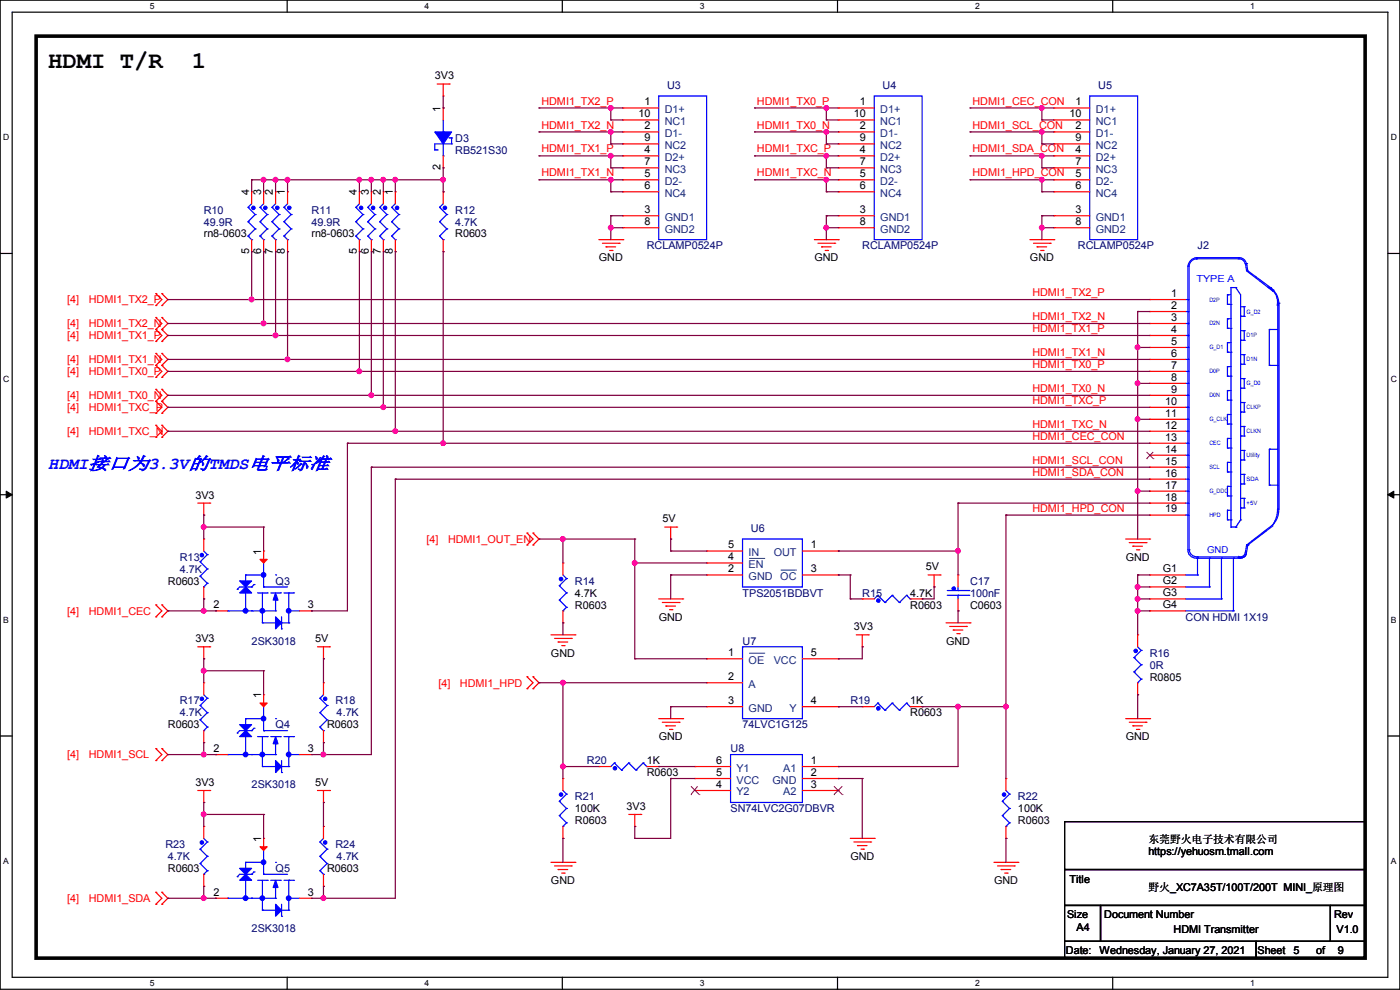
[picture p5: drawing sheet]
<svg xmlns="http://www.w3.org/2000/svg" width="297mm" height="210mm" viewBox="0 0 297 210" stroke-linecap="round" stroke-linejoin="round" font-family="sans-serif">
<path d="M0 0h297v209.8h-297zM2.6 2.6h291.8v204.7h-291.8z" fill="none" stroke="#000" stroke-width=".25"/>
<g fill="#fff">
<path d="M31.7 .3h1v2h-1z"/>
<path d="M31.7 207.6h1v1.9h-1z"/>
</g>
<path d="M60.9 0v2.6M60.9 207.3v2.5" fill="none" stroke="#000" stroke-width=".25"/>
<g fill="#fff">
<path d="M90.1 .3h1v2h-1z"/>
<path d="M90.1 207.6h1v1.9h-1z"/>
</g>
<path d="M119.3 0v2.6M119.3 207.3v2.5" fill="none" stroke="#000" stroke-width=".25"/>
<g fill="#fff">
<path d="M148.5 .3h.9v2h-.9z"/>
<path d="M148.5 207.6h.9v1.9h-.9z"/>
</g>
<path d="M177.7 0v2.6M177.7 207.3v2.5" fill="none" stroke="#000" stroke-width=".25"/>
<g fill="#fff">
<path d="M206.8 .3h1v2h-1z"/>
<path d="M206.8 207.6h1v1.9h-1z"/>
</g>
<path d="M236.1 0v2.6M236.1 207.3v2.5" fill="none" stroke="#000" stroke-width=".25"/>
<g fill="#fff">
<path d="M265.2 .3h1v2h-1z"/>
<path d="M265.2 207.6h1v1.9h-1z"/>
<path d="M.7 28.2h1.2v1.9h-1.2z"/>
<path d="M295.1 28.2h1.2v1.9h-1.2z"/>
<path d="M.7 79.3h1.2v2h-1.2z"/>
<path d="M295.1 79.3h1.2v2h-1.2z"/>
</g>
<path d="M0 53.8h2.6M294.4 53.8h2.6" fill="none" stroke="#000" stroke-width=".25"/>
<g fill="#fff">
<path d="M.7 130.5h1.2v2h-1.2z"/>
<path d="M295.1 130.5h1.1v2h-1.1z"/>
</g>
<path d="M0 104.9h2.6M294.4 104.9h2.6" fill="none" stroke="#000" stroke-width=".25"/>
<path d="M1.3 104.2l1.3 .7-1.3 .8zM294.4 104.9l1.3-.7v1.5z" fill="#000" stroke="#000" stroke-width=".21"/>
<g fill="#fff">
<path d="M.7 181.7h1.2v2h-1.2z"/>
<path d="M295.1 181.7h1.1v2h-1.1z"/>
</g>
<path d="M0 156.1h2.6M294.4 156.1h2.6M225.8 174.3h63.8v10.1h-63.8zM225.8 184.4h63.8v7.7h-63.8zM225.8 192.1h7.7v7.6h-7.7zM225.8 199.7h40.7v3.5h-40.7zM233.5 192.1h48.7v7.6h-48.7zM266.5 199.7h23.1v3.5h-23.1zM282.2 192.1h7.4v7.6h-7.4z" fill="none" stroke="#000" stroke-width=".25"/>
<path d="M7.7 7.7h281.9v195.5h-281.9z" fill="none" stroke="#000" stroke-width=".76"/>
<g fill="none" stroke="#f00" stroke-width=".25">
<path d="M92.8 17.8h2.5M94 17.8v2.6M95.3 17.8h.1M94 20.4h.1M94 22.9h.1M94 35.6h.1M94 22.9v2.5M94 33.1v2.5M132.1 22.9h.1M132.1 28h.1M132.1 33.1h.1M132.1 38.1h.1"/>
<path d="M132.1 35.6h.1M132.1 30.5h.1M132.1 25.4h.1M132.1 22.9h7.6M132.1 28h7.6M132.1 33.1h7.6M132.1 38.1h7.6M132.1 35.6h7.6M132.1 30.5h7.6M132.1 25.4h7.6M177.8 22.9h.1M177.8 28h.1"/>
<path d="M177.8 33.1h.1M177.8 38.1h.1M177.8 35.6h.1M177.8 30.5h.1M177.8 25.4h.1M177.8 22.9h7.7M177.8 28h7.7M177.8 33.1h7.7M177.8 38.1h7.7M177.8 35.6h7.7M177.8 30.5h7.7M177.8 25.4h7.7"/>
<path d="M223.6 22.9h.1M223.6 28h.1M223.6 33.1h.1M223.6 38.1h.1M223.6 35.6h.1M223.6 30.5h.1M223.6 25.4h.1M223.6 22.9h7.6M223.6 28h7.6M223.6 33.1h7.6M223.6 38.1h7.6M223.6 35.6h7.6"/>
<path d="M223.6 30.5h7.6M223.6 25.4h7.6M53.4 40.7h.1M53.4 53.4h.1M53.4 40.7v2.5M53.4 50.8v2.6M55.9 40.7h.1M55.9 53.4h.1M55.9 40.7v2.5M55.9 50.8v2.6M58.5 40.7h.1M58.5 53.4h.1"/>
<path d="M58.5 40.7v2.5M58.5 50.8v2.6M61 40.7h.1M61 53.4h.1M61 40.7v2.5M61 50.8v2.6M76.2 40.7h.1M76.2 53.4h.1M76.2 40.7v2.5M76.2 50.8v2.6M78.8 40.7h.1M78.8 53.4h.1"/>
<path d="M78.8 40.7v2.5M78.8 50.8v2.6M81.3 40.7h.1M81.3 53.4h.1M81.3 40.7v2.5M81.3 50.8v2.6M83.9 40.7h.1M83.9 53.4h.1M83.9 40.7v2.5M83.9 50.8v2.6M94 40.7h.1M94 53.4h.1"/>
<path d="M94 40.7v2.5M94 50.8v2.6M127 50.8h5.1M127.8 51.6h3.6M128.6 52.4h.1M128.6 52.4h2M129.3 53.1h.5M129.8 53.1h.1M131.4 51.6h.1M132.1 50.8h.1M132.1 45.8h.1M132.1 40.7h.1"/>
<path d="M132.1 48.3h.1M132.1 45.8h7.6M132.1 40.7h7.6M132.1 48.3h7.6M172.8 50.8h5M173.5 51.6h3.6M174.3 52.4h.1M174.3 52.4h2M175 53.1h.6M175.6 53.1h.1M177.1 51.6h.1M177.8 50.8h.1"/>
<path d="M177.8 45.8h.1M177.8 40.7h.1M177.8 48.3h.1M177.8 45.8h7.7M177.8 40.7h7.7M177.8 48.3h7.7M218.5 50.8h5.1M219.2 51.6h3.6M220 52.4h.1M220 52.4h2M220.8 53.1h.5M221.3 53.1h.1"/>
<path d="M222.8 51.6h.1M223.6 50.8h.1M223.6 45.8h.1M223.6 40.7h.1M223.6 48.3h.1M223.6 45.8h7.6M223.6 40.7h7.6M223.6 48.3h7.6M33.1 64.8h.1M33.1 62.3h.1M33.1 69.9h.1M33.1 67.4h.1"/>
<path d="M33.1 72.4h.1M33.1 77.5h.1M33.1 75h.1M33.1 62.3l1.2 1.2-1.2 1.3M33.1 67.4l1.2 1.2-1.2 1.3M33.1 69.9l1.2 1.3-1.2 1.2M33.1 75l1.2 1.2-1.2 1.3M33.1 77.5l1.2 1.3-1.2 1.3M34.3 62.3h.1M34.3 64.8h.1M34.3 67.4h.1M34.3 69.9h.1"/>
<path d="M34.3 72.4h.1M34.3 75h.1M34.3 77.5h.1M34.3 62.3l1.3 1.2-1.3 1.3M34.3 67.4l1.3 1.2-1.3 1.3M34.3 69.9l1.3 1.3-1.3 1.2M34.3 75l1.3 1.2-1.3 1.3M34.3 77.5l1.3 1.3-1.3 1.3M243.9 63.5h.1M243.9 66.1h.1M243.9 68.6h.1M243.9 71.2h.1"/>
<path d="M243.9 73.7h.1M243.9 76.2h.1M243.9 78.8h.1M243.9 63.5h7.6M243.9 66.1h7.6M243.9 68.6h7.6M243.9 71.2h7.6M243.9 73.7h7.6M243.9 76.2h7.6M243.9 78.8h7.6M33.1 80.1h.1M33.1 85.1h.1"/>
<path d="M33.1 82.6h.1M33.1 87.7h.1M33.1 92.8h.1M33.1 90.2h.1M33.1 82.6l1.2 1.3-1.2 1.2M33.1 85.1l1.2 1.3-1.2 1.3M33.1 90.2l1.2 1.3-1.2 1.3M34.3 80.1h.1M34.3 82.6h.1M34.3 85.1h.1M34.3 87.7h.1M34.3 90.2h.1"/>
<path d="M34.3 92.8h.1M34.3 82.6l1.3 1.3-1.3 1.2M34.3 85.1l1.3 1.3-1.3 1.3M34.3 90.2l1.3 1.3-1.3 1.3M243.9 81.3h.1M243.9 83.9h.1M243.9 86.4h.1M243.9 88.9h.1M243.9 91.5h.1M243.9 94h.1M243.9 96.6h.1M243.9 99.1h.1"/>
<path d="M243.9 81.3h7.6M243.9 83.9h7.6M243.9 86.4h7.6M243.9 88.9h7.6M243.9 91.5h7.6M243.9 94h7.6M243.9 96.6h7.6M243.9 99.1h7.6M42 106.7h2.5M43.2 109.3h.1M43.2 114.3h.1M43.2 106.7v2.6"/>
<path d="M43.2 114.3v2.6M44.5 106.7h.1M55.9 116.9h.1M55.9 116.9v2.5M111.8 115.6h.1M111.8 113.1h.1M111.8 113.1l1.3 1.2-1.3 1.3M113.1 113.1h.1M113.1 115.6h.1M113.1 113.1l1.2 1.2-1.2 1.3M119.4 119.4h.1M119.4 119.4v2.6"/>
<path d="M141 111.8h2.6M142.3 114.3h.1M142.3 111.8v2.5M143.6 111.8h.1M149.9 116.9h.1M149.9 119.4h.1M149.9 116.9h7.6M149.9 119.4h7.6M170.2 116.9h7.6M177.8 116.9h.1M238.8 114.3h5.1M239.6 115.1h3.5"/>
<path d="M240.3 115.9h.1M240.3 115.9h2.1M241.1 116.6h.5M241.6 116.6h.1M243.1 115.1h.1M243.9 114.3h.1M243.9 101.6h.1M243.9 104.2h.1M243.9 106.7h.1M243.9 109.3h.1M243.9 106.7h7.6M243.9 101.6h7.6"/>
<path d="M243.9 104.2h7.6M243.9 109.3h7.6M33.1 130.9h.1M33.1 128.3h.1M33.1 128.3l1.2 1.3-1.2 1.3M34.3 128.3h.1M34.3 130.9h.1M34.3 128.3l1.3 1.3-1.3 1.3M42 137.2h2.5M43.2 139.7h.1M43.2 127h.1M43.2 124.5v2.5"/>
<path d="M43.2 137.2v2.5M44.5 137.2h.1M45.8 129.6h.1M45.8 129.6h2.5M63.5 129.6h2.6M66.1 129.6h.1M67.4 137.2h2.5M68.6 139.7h.1M68.6 137.2v2.5M69.9 137.2h.1M116.9 134.7h5.1M117.6 135.4h3.6"/>
<path d="M118.4 136.2h.1M118.4 136.2h2M119.2 136.9h.5M119.4 132.1h.1M119.4 129.6v2.5M119.7 136.9h.1M121.2 135.4h.1M122 134.7h.1M139.7 127h5.1M140.5 127.8h3.6M141.3 128.6h.1M141.3 128.6h2"/>
<path d="M142 129.3h.5M142.5 129.3h.1M144.1 127.8h.1M144.8 127h.1M149.9 122h.1M149.9 139.7h.1M149.9 122h7.6M149.9 139.7h7.6M170.2 122h7.6M170.2 139.7h7.6M177.8 122h.1M177.8 139.7h.1"/>
<path d="M181.7 134.7h2.5M182.9 137.2h.1M182.9 127h.1M182.9 134.7v2.5M182.9 127h2.6M184.2 134.7h.1M193.1 127h2.5M195.6 127h.1M196.9 122h2.5M198.2 124.5h.1M198.2 122v2.5M199.4 122h.1"/>
<path d="M200.7 132.1h5.1M201.5 132.9h3.5M202.2 133.6h.1M202.2 133.6h2.1M203 134.4h.5M203.2 122h.1M203.2 129.6h.1M203.2 122v2.5M203.2 127v2.6M203.5 134.4h.1M205 132.9h.1M205.8 132.1h.1"/>
<path d="M241.3 134.7h.1M241.3 134.7v2.5M243.9 122h.1M243.9 124.5h.1M243.9 127h.1M243.9 129.6h.1M243.9 122h7.6M243.9 127h7.6M243.9 129.6h7.6M243.9 124.5h7.6M33.1 158.8h.1M33.1 158.8l1.2 1.3-1.2 1.2"/>
<path d="M34.3 158.8h.1M34.3 158.8l1.3 1.3-1.3 1.2M43.2 144.8h.1M43.2 157.5h.1M43.2 144.8v2.6M43.2 155v2.5M55.9 147.4h.1M55.9 147.4v2.5M68.6 144.8h.1M68.6 157.5h.1M68.6 144.8v2.6M68.6 155v2.5"/>
<path d="M111.8 146.1h.1M111.8 143.6h.1M111.8 143.6l1.3 1.2-1.3 1.3M113.1 143.6h.1M113.1 146.1h.1M113.1 143.6l1.2 1.2-1.2 1.3M139.7 152.4h5.1M140.5 153.2h3.6M141.3 154h.1M141.3 154h2M142 154.7h.5M142.5 154.7h.1"/>
<path d="M144.1 153.2h.1M144.8 152.4h.1M149.9 144.8h.1M149.9 149.9h.1M149.9 149.9h7.6M149.9 144.8h7.6M170.2 149.9h7.6M177.8 149.9h.1M182.9 149.9h.1M182.9 149.9h2.6M193.1 149.9h2.5M195.6 149.9h.1"/>
<path d="M238.8 152.4h5.1M239.6 153.2h3.5M240.3 154h.1M240.3 154h2.1M241.1 154.7h.5M241.3 147.4h.1M241.3 144.8v2.6M241.6 154.7h.1M243.1 153.2h.1M243.9 152.4h.1M33.1 161.3h.1M34.3 161.3h.1"/>
<path d="M42 167.7h2.5M43.2 170.2h.1M43.2 175.3h.1M43.2 167.7v2.5M43.2 175.3v2.5M44.5 167.7h.1M45.8 160.1h.1M45.8 160.1h2.5M55.9 177.8h.1M55.9 177.8v2.6M63.5 160.1h2.6M66.1 160.1h.1"/>
<path d="M67.4 167.7h2.5M68.6 170.2h.1M68.6 175.3h.1M68.6 167.7v2.5M68.6 175.3v2.5M69.9 167.7h.1M119.4 165.1h.1M119.4 177.8h.1M119.4 165.1v2.6M119.4 175.3v2.5M127 162.6h.1M127 162.6h2.6"/>
<path d="M133.4 172.8h2.5M134.7 175.3h.1M134.7 172.8v2.5M135.9 172.8h.1M137.2 162.6h2.5M139.7 162.6h.1M147.4 167.7h.1M147.4 165.1h.1M147.4 162.6h.1M147.4 167.7h7.6M147.4 162.6h7.6M147.4 165.1h7.6"/>
<path d="M170.2 167.7h7.6M170.2 162.6h7.6M170.2 165.1h7.6M177.8 162.6h.1M177.8 165.1h.1M177.8 167.7h.1M180.4 177.8h5.1M181.1 178.6h3.6M181.9 179.4h.1M181.9 179.4h2M184.7 178.6h.1M185.5 177.8h.1"/>
<path d="M213.4 165.1h.1M213.4 177.8h.1M213.4 165.1v2.6M213.4 175.3v2.5M33.1 191.8h.1M33.1 189.3h.1M33.1 189.3l1.2 1.2-1.2 1.3M34.3 189.3h.1M34.3 191.8h.1M34.3 189.3l1.3 1.2-1.3 1.3M43.2 188h.1M43.2 185.5v2.5"/>
<path d="M45.8 190.5h.1M45.8 190.5h2.5M63.5 190.5h2.6M66.1 190.5h.1M68.6 188h.1M68.6 185.5v2.5M116.9 182.9h5.1M117.6 183.7h3.6M118.4 184.4h.1M118.4 184.4h2M119.2 185.2h.5M119.7 185.2h.1"/>
<path d="M121.2 183.7h.1M122 182.9h.1M182.7 180.1h.5M183.2 180.1h.1M210.9 182.9h5M211.6 183.7h3.6M212.4 184.4h.1M212.4 184.4h2M213.1 185.2h.6M213.7 185.2h.1M215.2 183.7h.1M215.9 182.9h.1"/>
</g>
<g fill="none" stroke="#00f" stroke-width=".25">
<path d="M92.2 31.8h.1M92.2 31.8h.6M92.8 31.8h.1M94 28h.1M94 33.1h.1M94 25.4v2.6M94 30.5v2.6M95.3 29.3h.1M95.3 29.3h.5M95.8 30.5h.1M95.8 29.3h.1M95.8 30.5h-3.6v1.3"/>
<path d="M95.8 29.3v1.2M139.7 20.4h10.2v30.4h-10.2zM185.5 20.4h10.1v30.4h-10.1zM231.2 20.4h10.1v30.4h-10.1zM52.6 47h.1M52.6 50.1h.1M52.6 44h.1M52.6 47l1.5 1.6M52.6 50.1l.8 .7M52.6 44l1.5 1.5M53.4 50.8h.1M53.4 43.2l-.8 .8"/>
<path d="M54.1 48.6h.1M54.1 45.5h.1M54.1 45.5l-1.5 1.5M54.1 48.6l-1.5 1.5M55.2 47h.1M55.2 50.1h.1M55.2 44h.1M55.2 47l1.5 1.6M55.2 50.1l.7 .7M55.2 44l1.5 1.5M55.9 50.8h.1M55.9 43.2l-.7 .8"/>
<path d="M56.7 48.6h.1M56.7 45.5h.1M56.7 45.5l-1.5 1.5M56.7 48.6l-1.5 1.5M57.7 47h.1M57.7 50.1h.1M57.7 44h.1M57.7 47l1.5 1.6M57.7 50.1l.8 .7M57.7 44l1.5 1.5M58.5 50.8h.1M58.5 43.2l-.8 .8"/>
<path d="M59.2 48.6h.1M59.2 45.5h.1M59.2 45.5l-1.5 1.5M59.2 48.6l-1.5 1.5M60.2 47h.1M60.2 44h.1M60.2 50.1h.1M60.2 47l1.6 1.6M60.2 44l1.6 1.5M60.2 50.1l.8 .7M61 50.8h.1M61 43.2l-.8 .8"/>
<path d="M61.8 48.6h.1M61.8 45.5h.1M61.8 45.5l-1.6 1.5M61.8 48.6l-1.6 1.5M75.5 47h.1M75.5 50.1h.1M75.5 44h.1M75.5 47l1.5 1.6M75.5 50.1l.7 .7M75.5 44l1.5 1.5M76.2 50.8h.1M76.2 43.2l-.7 .8"/>
<path d="M77 48.6h.1M77 45.5h.1M77 45.5l-1.5 1.5M77 48.6l-1.5 1.5M78 47h.1M78 50.1h.1M78 44h.1M78 47l1.5 1.6M78 50.1l.8 .7M78 44l1.5 1.5M78.8 50.8h.1M78.8 43.2l-.8 .8"/>
<path d="M79.5 48.6h.1M79.5 45.5h.1M79.5 45.5l-1.5 1.5M79.5 48.6l-1.5 1.5M80.6 47h.1M80.6 50.1h.1M80.6 44h.1M80.6 47l1.5 1.6M80.6 50.1l.7 .7M80.6 44l1.5 1.5M81.3 50.8h.1M81.3 43.2l-.7 .8"/>
<path d="M82.1 48.6h.1M82.1 45.5h.1M82.1 45.5l-1.5 1.5M82.1 48.6l-1.5 1.5M83.1 47h.1M83.1 44h.1M83.1 50.1h.1M83.1 47l1.5 1.6M83.1 44l1.5 1.5M83.1 50.1l.8 .7M83.9 50.8h.1M83.9 43.2l-.8 .8"/>
<path d="M84.6 48.6h.1M84.6 45.5h.1M84.6 45.5l-1.5 1.5M84.6 48.6l-1.5 1.5M93.3 44h.1M93.3 47h.1M93.3 50.1h.1M93.3 44l1.5 1.5M93.3 47l1.5 1.6M93.3 50.1l.7 .7M94 50.8h.1M94 43.2l-.7 .8"/>
<path d="M94.8 45.5h.1M94.8 48.6h.1M94.8 45.5l-1.5 1.5M94.8 48.6l-1.5 1.5M252 56.4h.1M252 56.4v60.2a1.63 1.63 0 0 0 1.8 1.8M252.3 56.4v60.2M253.8 54.9h.1M253.8 54.7h.1M253.8 54.9h9.1M253.8 54.7h9.1M253.8 54.7a2.01 2.01 0 0 0-1.8 1.7"/>
<path d="M254 54.9a1.63 1.63 0 0 0-1.7 1.5M262.7 54.7h.2a1.51 1.51 0 0 1 1.5 1.2M262.7 54.9h.2a1.25 1.25 0 0 1 1.2 1M264.2 55.9h.1M264.2 55.9l.3 1.5 5.5 4.4M264.5 55.9h.1M264.5 55.9l.2 1.5 4.8 3.6M251.5 63.5h.5M251.5 76.2h.5M251.5 78.8h.5M251.5 68.6h.5M251.5 66.1h.5"/>
<path d="M251.5 73.7h.5M251.5 71.2h.5M252 63.5h.1M252 76.2h.1M252 78.8h.1M252 68.6h.1M252 66.1h.1M252 73.7h.1M252 71.2h.1M260.4 79.8h.1M260.4 69.6h.1M260.4 74.7h.1"/>
<path d="M260.4 64.6h.1M260.4 77.8h.1M260.4 62.5h.1M260.4 72.7h.1M260.4 67.6h.1M260.4 62.5v2.1M260.4 67.6v2M260.4 72.7v2M260.4 77.8v2M260.4 79.8h.8M260.4 74.7h.8M260.4 77.8h.8"/>
<path d="M260.4 62.5h.8M260.4 64.6h.8M260.4 72.7h.8M260.4 69.6h.8M260.4 67.6h.8M261.2 79.8h.1M261.2 74.7h.1M261.2 64.6h.1M261.2 69.6h.1M261.2 61h.1M261.2 61v50.8M261.2 61h1"/>
<path d="M262.2 61h.1M262.2 61l1 1.5v47.8M263.2 77.3h.1M263.2 67.1h.1M263.2 72.2h.1M263.2 75.2h.7M263.2 77.3h.7M263.2 65.1h.7M263.2 67.1h.7M263.2 70.1h.7M263.2 72.2h.7M263.9 77.3h.1"/>
<path d="M263.9 72.2h.1M263.9 67.1h.1M263.9 75.2h.1M263.9 65.1h.1M263.9 70.1h.1M263.9 65.1v2M263.9 70.1v2.1M263.9 75.2v2.1M269 60.8a3.8 3.8 0 0 1 2.2 4M269 61a3.3 3.3 0 0 1 1.9 3.8M269.3 77.5h.1M269.3 69.9h.1"/>
<path d="M269.3 69.9v7.6M269.3 77.5h1.8M269.3 69.9h1.8M269.5 61h.1M269.5 61l.5 .5M270 61.8h.1M270 61.5h.1M271.1 77.5h.1M271.1 64.3v43.7M271.3 64.3h.1M271.3 64.3v43.7M251.5 96.6h.5"/>
<path d="M251.5 94h.5M251.5 83.9h.5M251.5 88.9h.5M251.5 86.4h.5M251.5 81.3h.5M251.5 91.5h.5M251.5 99.1h.5M252 96.6h.1M252 94h.1M252 83.9h.1M252 88.9h.1M252 86.4h.1"/>
<path d="M252 81.3h.1M252 91.5h.1M252 99.1h.1M260.4 90h.1M260.4 95h.1M260.4 84.9h.1M260.4 93h.1M260.4 87.9h.1M260.4 98.1h.1M260.4 82.8h.1M260.4 82.8v2.1M260.4 87.9v2.1"/>
<path d="M260.4 93v2M260.4 98.1v2M260.4 93h.8M260.4 90h.8M260.4 87.9h.8M260.4 98.1h.8M260.4 95h.8M260.4 82.8h.8M260.4 84.9h.8M261.2 90h.1M261.2 95h.1M261.2 84.9h.1"/>
<path d="M263.2 97.6h.1M263.2 87.4h.1M263.2 92.5h.1M263.2 82.3h.1M263.2 95.5h.7M263.2 97.6h.7M263.2 90.5h.7M263.2 87.4h.7M263.2 92.5h.7M263.2 85.4h.7M263.2 80.3h.7M263.2 82.3h.7"/>
<path d="M263.9 92.5h.1M263.9 97.6h.1M263.9 87.4h.1M263.9 82.3h.1M263.9 95.5h.1M263.9 90.5h.1M263.9 85.4h.1M263.9 80.3h.1M263.9 80.3v2M263.9 85.4v2M263.9 90.5v2M263.9 95.5v2.1"/>
<path d="M269.3 95.3h.1M269.3 95.3v7.6M269.3 95.3h1.8M42.5 119.2h.1M42.5 119.2l1.5 1.5M43.2 116.9l.8 .7M44 117.6h.1M44 117.6l-1.5 1.6M55.9 119.4v5.1M157.5 114.3h12.7v10.2h-12.7zM251.5 101.6h.5M251.5 104.2h.5"/>
<path d="M251.5 106.7h.5M251.5 109.3h.5M252 101.6h.1M252 104.2h.1M252 106.7h.1M252 109.3h.1M252.3 116.6h.1M252.3 116.6a1.62 1.62 0 0 0 1.7 1.5M253.8 118.4h.1M253.8 118.4h9.4M254 118.2h.1M254 118.4h.1"/>
<path d="M254 118.2h8.9M254 118.4v3.6M256.6 118.4h.1M256.6 118.4v6.1M259.1 118.4h.1M259.1 118.4v8.6M260.4 105.2h.1M260.4 100.1h.1M260.4 103.2h.1M260.4 108.2h.1M260.4 110.3h.1M260.4 103.2v2"/>
<path d="M260.4 108.2v2.1M260.4 105.2h.8M260.4 103.2h.8M260.4 100.1h.8M260.4 110.3h.8M260.4 108.2h.8M261.2 105.2h.1M261.2 100.1h.1M261.2 110.3h.1M261.2 111.8h.1M261.2 111.8h1M261.7 118.4h.1"/>
<path d="M261.7 118.4v11.2M262.2 111.8h.1M263.2 102.7h.1M263.2 107.7h.1M263.2 110.3h.1M263.2 102.7h.7M263.2 100.6h.7M263.2 107.7h.7M263.2 105.7h.7M263.2 110.3l-1 1.5M263.9 102.7h.1M263.9 100.6h.1"/>
<path d="M263.9 107.7h.1M263.9 105.7h.1M263.9 100.6v2.1M263.9 105.7v2M264.2 117.1a.99 .99 0 0 1-1.5 .9M264.4 117.1a1.23 1.23 0 0 1-1.7 1.2M264.5 115.6h.1M264.5 115.6l-.3 1.5M264.7 115.6h.1M264.7 115.6l-.2 1.5M269.3 102.9h.1M269.3 102.9h1.8"/>
<path d="M270 111.5l-5.3 4.1M271 108a5.7 5.7 0 0 1-1 3.3l-5.5 4.3M271.1 102.9h.1M271.1 108h.1M271.3 108a4.5 4.5 0 0 1-1.4 3.4M42.5 122.2h.1M42.5 122.2l1.5 1.5M43.2 124.5h.1M44 120.7h.1M44 123.7h.1M44 120.7l-1.5 1.5M44 123.7l-.8 .8"/>
<path d="M48.3 129.6h.1M48.3 129.6h10.2M50.3 125h.1M52.1 129.6h.1M52.1 122h.1M52.1 122v7.6M52.1 122h3.8M53.4 129.6h.1M53.4 124.5h.1M53.4 124.5h-2.6l-.5 .5M53.9 124h.1M53.9 124l-.5 .5"/>
<path d="M54.7 125.8h2M55.7 132.1h.1M55.7 125.8v6.3M55.7 132.1h2.8M55.9 124.5h.1M55.9 122h.1M55.9 124.5h5.1M56.7 125.8h.1M57.4 125.8h2.1M58.5 122h.1M58.5 132.1h.1M58.5 129.6h.1"/>
<path d="M58.5 127v2.6M59.5 125.8h.1M59.7 133.4h.1M59.7 130.9v2.5M59.7 132.1h1.6M60.2 125.8h2.1M61.3 132.1h.1M61.3 125.8h.1M61.3 129.6h.1M61.3 125.8v6.3M61.3 129.6h2.2M62.3 125.8h.1"/>
<path d="M118.7 124.2h.1M118.7 127.3h.1M118.7 124.2l1.5 1.6M118.7 127.3l1.5 1.5M119.4 129.6h.1M119.4 122l.8 .7M120.2 122.7h.1M120.2 125.8h.1M120.2 128.8h.1M120.2 122.7l-1.5 1.5M120.2 125.8l-1.5 1.5M120.2 128.8l-.8 .8"/>
<path d="M157.5 137.2h12.7v15.2h-12.7zM186.2 126.3h.1M186.2 126.3l-.7 .7M186.2 126.3l1.5 1.5M187.7 127.8h.1M189.3 126.3h.1M189.3 126.3l-1.6 1.5M189.3 126.3l1.5 1.5M190.8 127.8h.1M192.3 126.3h.1M192.3 126.3l-1.5 1.5M192.3 126.3l.8 .7"/>
<path d="M193.1 127h.1M201 126.3h4.5M201 125.3h4.5M203.2 126.3h.1M203.2 125.3h.1M203.2 124.5v.8M203.2 126.3v.7M205.5 126.3h.1M205.5 125.3h.1M240.6 139.5h.1M240.6 139.5l1.5 1.5M241.3 137.2l.8 .8"/>
<path d="M242.1 138h.1M242.1 138l-1.5 1.5M251.5 124.5h5.1M251.5 129.6h10.2M251.5 122h2.5M251.5 127h7.6M254 122h.1M256.6 124.5h.1M259.1 127h.1M261.7 129.6h.1M42.5 149.6h.1M42.5 152.7h.1"/>
<path d="M42.5 149.6l1.5 1.6M42.5 152.7l1.5 1.5M43.2 155h.1M43.2 147.4l.8 .7M44 148.1h.1M44 151.2h.1M44 154.2h.1M44 148.1l-1.5 1.5M44 151.2l-1.5 1.5M44 154.2l-.8 .8M50.3 155.5h.1M52.1 152.4h.1"/>
<path d="M52.1 152.4v7.7M52.1 152.4h3.8M53.4 155h.1M53.4 155h-2.6l-.5 .5M53.9 154.5h.1M53.9 154.5l-.5 .5M54.7 156.3h2M55.7 156.3v6.3M55.9 155h.1M55.9 152.4h.1M55.9 149.9v5.1M55.9 155h5.1"/>
<path d="M56.7 156.3h.1M57.4 156.3h2.1M58.5 152.4h.1M58.5 157.5v2.6M59.5 156.3h.1M60.2 156.3h2.1M61.3 156.3h.1M61.3 156.3v6.3M62.3 156.3h.1M67.9 148.1h.1M67.9 151.2h.1M67.9 154.2h.1"/>
<path d="M67.9 148.1l1.5 1.5M67.9 151.2l1.5 1.5M67.9 154.2l.7 .8M68.6 155h.1M68.6 147.4l-.7 .7M69.4 149.6h.1M69.4 152.7h.1M69.4 149.6l-1.5 1.6M69.4 152.7l-1.5 1.5M186.2 149.1h.1M186.2 149.1l-.7 .8M186.2 149.1l1.5 1.6"/>
<path d="M187.7 150.7h.1M189.3 149.1h.1M189.3 149.1l-1.6 1.6M189.3 149.1l1.5 1.6M190.8 150.7h.1M192.3 149.1h.1M192.3 149.1l-1.5 1.6M192.3 149.1l.8 .8M193.1 149.9h.1M240.6 142.5h.1M240.6 142.5l1.5 1.6M241.3 144.8h.1"/>
<path d="M242.1 141h.1M242.1 144.1h.1M242.1 141l-1.5 1.5M242.1 144.1l-.8 .7M43.2 177.8l.8 .8M44 178.6h.1M44 178.6l-1.5 1.5M48.3 160.1h.1M48.3 160.1h10.2M52.1 160.1h.1M53.4 160.1h.1M55.7 162.6h.1"/>
<path d="M55.7 162.6h2.8M58.5 162.6h.1M58.5 160.1h.1M59.7 163.9h.1M59.7 161.3v2.6M59.7 162.6h1.6M61.3 162.6h.1M61.3 160.1h.1M61.3 160.1h2.2M67.9 178.6h.1M67.9 178.6l1.5 1.5M68.6 177.8l-.7 .8"/>
<path d="M118.7 170h.1M118.7 173h.1M118.7 170l1.5 1.5M118.7 173l1.5 1.5M119.4 175.3h.1M119.4 167.7l.8 .7M120.2 168.4h.1M120.2 171.5h.1M120.2 174.5h.1M120.2 168.4l-1.5 1.6M120.2 171.5l-1.5 1.5M120.2 174.5l-.8 .8"/>
<path d="M130.3 161.8h.1M130.3 161.8l-.7 .8M130.3 161.8l1.6 1.6M131.9 163.4h.1M133.4 161.8h.1M133.4 161.8l-1.5 1.6M133.4 161.8l1.5 1.6M134.9 163.4h.1M136.4 161.8h.1M136.4 161.8l-1.5 1.6M136.4 161.8l.8 .8M137.2 162.6h.1"/>
<path d="M155 160.1h15.2v10.1h-15.2zM212.6 170h.1M212.6 173h.1M212.6 170l1.6 1.5M212.6 173l1.6 1.5M213.4 175.3h.1M213.4 167.7l.8 .7M214.2 168.4h.1M214.2 171.5h.1M214.2 174.5h.1M214.2 168.4l-1.6 1.6M214.2 171.5l-1.6 1.5"/>
<path d="M214.2 174.5l-.8 .8M42.5 180.1h.1M42.5 183.2h.1M42.5 180.1l1.5 1.6M42.5 183.2l1.5 1.5M43.2 185.5h.1M44 181.7h.1M44 184.7h.1M44 181.7l-1.5 1.5M44 184.7l-.8 .8M48.3 190.5h.1M48.3 190.5h10.2"/>
<path d="M50.3 186h.1M52.1 190.5h.1M52.1 182.9h.1M52.1 182.9v7.6M52.1 182.9h3.8M53.4 190.5h.1M53.4 185.5h.1M53.4 185.5h-2.6l-.5 .5M53.9 185h.1M53.9 185l-.5 .5M54.7 186.7h2M55.7 193.1h.1"/>
<path d="M55.7 186.7v6.4M55.7 193.1h2.8M55.9 185.5h.1M55.9 182.9h.1M55.9 180.4v5.1M55.9 185.5h5.1M56.7 186.7h.1M57.4 186.7h2.1M58.5 182.9h.1M58.5 193.1h.1M58.5 190.5h.1M58.5 188v2.5"/>
<path d="M59.5 186.7h.1M59.7 194.4h.1M59.7 191.8v2.6M59.7 193.1h1.6M60.2 186.7h2.1M61.3 193.1h.1M61.3 186.7h.1M61.3 190.5h.1M61.3 186.7v6.4M61.3 190.5h2.2M62.3 186.7h.1M67.9 181.7h.1"/>
<path d="M67.9 184.7h.1M67.9 181.7l1.5 1.5M67.9 184.7l.7 .8M68.6 185.5h.1M69.4 180.1h.1M69.4 183.2h.1M69.4 180.1l-1.5 1.6M69.4 183.2l-1.5 1.5"/>
</g>
<g fill="#00f" stroke="#00f" stroke-width=".25">
<path d="M58.5 130.9l1.2 1.2-1.2 1.3z"/>
<path d="M58.5 125.8l.5 1.5h-1z"/>
<path d="M52.1 124.5l1.3 1.3h-2.6z"/>
<path d="M50.8 123.2h2.6l-1.3 1.3z"/>
<path d="M58.5 161.3l1.2 1.3-1.2 1.3z"/>
<path d="M58.5 156.3l.5 1.5h-1z"/>
<path d="M52.1 155l1.3 1.3h-2.6z"/>
<path d="M50.8 153.7h2.6l-1.3 1.3z"/>
<path d="M58.5 191.8l1.2 1.3-1.2 1.3z"/>
<path d="M58.5 186.7l.5 1.6h-1z"/>
<path d="M52.1 185.5l1.3 1.2h-2.6z"/>
<path d="M50.8 184.2h2.6l-1.3 1.3z"/>
<path d="M92.2 28h3.6l-1.8 2.5z" fill-rule="evenodd"/>
<circle cx="42.8" cy="117.8" r=".36"/>
<circle cx="61.4" cy="44.1" r=".36"/>
<circle cx="58.8" cy="44.1" r=".36"/>
<circle cx="56.3" cy="44.1" r=".36"/>
<circle cx="53.7" cy="44.1" r=".36"/>
<circle cx="61.2" cy="129.6" r=".49"/>
<circle cx="55.6" cy="129.6" r=".49"/>
<circle cx="55.9" cy="121.9" r=".49"/>
<circle cx="52.1" cy="129.6" r=".49"/>
<circle cx="186.3" cy="150.3" r=".36"/>
<circle cx="94.4" cy="44.1" r=".36"/>
<circle cx="42.8" cy="178.7" r=".36"/>
<circle cx="186.3" cy="127.4" r=".36"/>
<circle cx="69" cy="178.7" r=".36"/>
<circle cx="130.4" cy="163" r=".36"/>
<circle cx="42.8" cy="148.2" r=".36"/>
<circle cx="202.3" cy="124.9" r=".36"/>
<circle cx="213" cy="168.6" r=".36"/>
<circle cx="119" cy="168.6" r=".36"/>
<circle cx="119" cy="122.8" r=".36"/>
<circle cx="69" cy="148.2" r=".36"/>
<circle cx="61.2" cy="160" r=".49"/>
<circle cx="55.6" cy="160" r=".49"/>
<circle cx="55.9" cy="152.4" r=".49"/>
<circle cx="52.1" cy="160" r=".49"/>
<circle cx="61.2" cy="190.5" r=".49"/>
<circle cx="55.6" cy="190.5" r=".49"/>
<circle cx="55.9" cy="182.9" r=".49"/>
<circle cx="52.1" cy="190.5" r=".49"/>
<circle cx="84.2" cy="44.1" r=".36"/>
<circle cx="81.7" cy="44.1" r=".36"/>
<circle cx="79.1" cy="44.1" r=".36"/>
<circle cx="76.6" cy="44.1" r=".36"/>
<circle cx="240.9" cy="138.1" r=".36"/>
</g>
<g fill="#f00" stroke="#f00" stroke-width=".25">
<path d="M55.2 118.7h1.5l-.8 .7z"/>
<path d="M55.2 149.1h1.5l-.8 .8z"/>
<path d="M55.2 179.6h1.5l-.8 .8z"/>
</g>
<path d="M158.9 118.5h3.2M162.1 118.5h.1M158.9 138.6h3.2M162.1 138.6h.1M165.6 120.9h3.2M168.8 120.9h.1" fill="none" stroke="#004080" stroke-width=".21"/>
<path d="M243.2 97.3h.1M243.2 95.9l1.5 1.4M244.7 97.3h.1M244.7 95.9l-1.5 1.4M146.6 168.5h.1M146.6 166.8l1.7 1.7M148 166.8l-1.4 1.7M148.3 168.5h.1M176.9 168.5h.1M176.9 166.8l1.8 1.7M178.7 168.5h.1M178.7 166.8l-1.8 1.7" fill="none" stroke="#804000" stroke-width=".21"/>
<g fill="none" stroke="#800040" stroke-width=".25">
<path d="M53.4 38.1h.1M53.4 38.1v2.6M53.4 38.1h40.6M55.9 38.1h.1M55.9 38.1v2.6M58.5 38.1h.1M58.5 38.1v2.6M61 38.1h.1M61 38.1v2.6M76.2 38.1h.1M76.2 38.1v2.6M78.8 38.1h.1"/>
<path d="M78.8 38.1v2.6M81.3 38.1h.1M81.3 38.1v2.6M83.9 38.1h.1M83.9 38.1v2.6M94 38.1h.1M94 35.6h.1M94 22.9h.1M94 20.4v2.5M94 35.6v5.1M114.3 22.9h.1M114.3 28h.1"/>
<path d="M114.3 33.1h.1M114.3 38.1h.1M114.3 38.1h17.8M114.3 22.9h17.8M114.3 28h17.8M114.3 33.1h17.8M129.6 25.4h.1M129.6 22.9h.1M129.6 30.5h.1M129.6 28h.1M129.6 35.6h.1M129.6 33.1h.1"/>
<path d="M129.6 38.1h.1M129.6 22.9v2.5M129.6 28v2.5M129.6 33.1v2.5M129.6 38.1v2.6M129.6 25.4h2.5M129.6 30.5h2.5M129.6 35.6h2.5M160.1 22.9h.1M160.1 28h.1M160.1 33.1h.1M160.1 38.1h.1"/>
<path d="M160.1 38.1h17.7M160.1 22.9h17.7M160.1 28h17.7M160.1 33.1h17.7M175.3 25.4h.1M175.3 22.9h.1M175.3 30.5h.1M175.3 28h.1M175.3 35.6h.1M175.3 33.1h.1M175.3 38.1h.1M175.3 25.4h2.5"/>
<path d="M175.3 30.5h2.5M175.3 35.6h2.5M175.3 22.9v2.5M175.3 28v2.5M175.3 33.1v2.5M175.3 38.1v2.6M205.8 22.9h.1M205.8 28h.1M205.8 33.1h.1M205.8 38.1h.1M205.8 38.1h17.8M205.8 22.9h17.8"/>
<path d="M205.8 28h17.8M205.8 33.1h17.8M221 25.4h.1M221 22.9h.1M221 30.5h.1M221 28h.1M221 35.6h.1M221 33.1h.1M221 38.1h.1M221 25.4h2.6M221 30.5h2.6M221 35.6h2.6"/>
<path d="M221 22.9v2.5M221 28v2.5M221 33.1v2.5M221 38.1v2.6M53.4 53.4h.1M53.4 53.4v10.1M55.9 53.4h.1M55.9 53.4v15.2M58.5 53.4h.1M58.5 53.4v17.8M61 53.4h.1M61 53.4v22.8"/>
<path d="M76.2 53.4h.1M76.2 53.4v25.4M78.8 53.4h.1M78.8 53.4v30.5M81.3 53.4h.1M81.3 53.4v33M83.9 53.4h.1M83.9 53.4v38.1M94 53.4h.1M94 40.7h.1M94 53.4v40.6M129.6 45.8h.1"/>
<path d="M129.6 48.3h.1M129.6 40.7h.1M129.6 45.8v5M129.6 45.8h2.5M129.6 48.3h2.5M129.6 40.7h2.5M175.3 45.8h.1M175.3 48.3h.1M175.3 40.7h.1M175.3 45.8h2.5M175.3 48.3h2.5M175.3 40.7h2.5"/>
<path d="M175.3 45.8v5M221 45.8h.1M221 48.3h.1M221 40.7h.1M221 45.8h2.6M221 48.3h2.6M221 40.7h2.6M221 45.8v5M35.6 63.5h.1M35.6 71.2h.1M35.6 78.8h.1M35.6 68.6h.1"/>
<path d="M35.6 76.2h.1M35.6 63.5h208.3M35.6 71.2h208.3M35.6 78.8h208.3M35.6 68.6h208.3M35.6 76.2h208.3M53.4 63.5h.1M55.9 68.6h.1M58.5 71.2h.1M61 76.2h.1M76.2 78.8h.1M241.3 66.1h.1"/>
<path d="M241.3 73.7h.1M241.3 66.1v48.2M241.3 66.1h2.6M241.3 73.7h2.6M35.6 86.4h.1M35.6 83.9h.1M35.6 91.5h.1M35.6 86.4h208.3M35.6 83.9h208.3M35.6 91.5h208.3M73.7 94h.1M73.7 94v35.6h-7.6"/>
<path d="M73.7 94h170.2M78.8 99.1h.1M78.8 83.9h.1M78.8 99.1h165.1M78.8 99.1v61h-12.7M81.3 86.4h.1M83.9 91.5h.1M94 94h.1M241.3 88.9h.1M241.3 81.3h.1M241.3 88.9h2.6M241.3 81.3h2.6"/>
<path d="M43.2 109.3h.1M43.2 111.8h.1M43.2 109.3v5M43.2 111.8h12.7M55.9 111.8h.1M55.9 111.8v5.1M83.9 101.6h.1M83.9 101.6h160M83.9 101.6v88.9h-17.8M114.3 114.3h.1M114.3 114.3h20.4M119.4 114.3h.1"/>
<path d="M119.4 114.3v5.1M134.7 119.4h.1M134.7 114.3h.1M134.7 114.3v25.4M134.7 119.4h15.2M142.3 114.3h.1M142.3 116.9h.1M142.3 114.3v2.6M142.3 116.9h7.6M177.8 116.9h.1M177.8 116.9h25.4M203.2 106.7h.1"/>
<path d="M203.2 116.9h.1M203.2 106.7h40.7M203.2 106.7v15.3M213.4 109.3h.1M213.4 109.3v55.8M213.4 109.3h30.5M241.3 104.2h.1M241.3 104.2h2.6M35.6 129.6h.1M35.6 129.6h10.2M43.2 139.7h.1M43.2 127h.1"/>
<path d="M43.2 127v2.6M43.2 139.7v5.1M45.8 129.6h.1M66.1 129.6h.1M68.6 139.7h.1M68.6 139.7v5.1M119.4 132.1h.1M119.4 132.1v2.6M134.7 139.7h.1M134.7 139.7h15.2M142.3 122h.1M142.3 122h7.6"/>
<path d="M142.3 122v5M177.8 139.7h.1M177.8 122h.1M177.8 122h2.6M180.4 127h.1M180.4 122h.1M180.4 127h2.5M180.4 122v5M182.9 137.2h.1M182.9 137.2v2.5h-5.1M195.6 127h.1M198.2 124.5h.1"/>
<path d="M198.2 124.5v2.5h-2.6M203.2 129.6h.1M203.2 129.6v2.5M241.3 127h.1M241.3 129.6h.1M241.3 124.5h.1M241.3 122h.1M241.3 127h2.6M241.3 129.6h2.6M241.3 124.5h2.6M241.3 122h2.6M241.3 122v12.7"/>
<path d="M43.2 142.3h.1M43.2 157.5h.1M43.2 157.5v2.6M43.2 142.3h12.7M55.9 142.3h.1M55.9 142.3v5.1M68.6 157.5h.1M68.6 157.5v2.6M114.3 144.8h.1M114.3 144.8h35.6M119.4 144.8h.1M119.4 144.8v20.3"/>
<path d="M142.3 149.9h.1M142.3 149.9h7.6M142.3 149.9v2.5M177.8 149.9h.1M177.8 149.9h5.1M195.6 149.9h.1M195.6 149.9h17.8M203.2 149.9h.1M203.2 149.9v12.7h-25.4M213.4 149.9h.1M241.3 147.4h.1M241.3 147.4v5"/>
<path d="M35.6 160.1h.1M35.6 160.1h10.2M43.2 172.8h.1M43.2 170.2h.1M43.2 170.2v5.1M43.2 172.8h12.7M45.8 160.1h.1M55.9 172.8h.1M55.9 172.8v5M68.6 160.1h.1M68.6 170.2h.1M68.6 170.2v5.1"/>
<path d="M119.4 162.6h.1M119.4 177.8h.1M119.4 162.6h7.6M119.4 177.8v5.1M134.7 177.8h.1M134.7 175.3h.1M134.7 175.3v2.5M139.7 162.6h.1M139.7 162.6h7.7M142.3 165.1h.1M142.3 165.1v12.7h-7.6M142.3 165.1h5.1"/>
<path d="M177.8 162.6h.1M177.8 165.1h.1M177.8 165.1h5.1M182.9 165.1h.1M182.9 165.1v12.7M213.4 177.8h.1M213.4 177.8v5.1M35.6 190.5h.1M35.6 190.5h10.2M43.2 188h.1M43.2 188v2.5M45.8 190.5h.1"/>
<path d="M68.6 190.5h.1M68.6 188h.1M68.6 188v2.5"/>
</g>
<g fill="#f0f" stroke="#f0f" stroke-width=".25">
<circle cx="241.3" cy="88.9" r=".49"/>
<circle cx="241.3" cy="127" r=".49"/>
<circle cx="241.3" cy="124.5" r=".49"/>
<circle cx="241.3" cy="81.3" r=".49"/>
<circle cx="241.3" cy="73.7" r=".49"/>
<circle cx="241.3" cy="104.2" r=".49"/>
<circle cx="213.4" cy="149.9" r=".49"/>
<circle cx="55.9" cy="38.1" r=".49"/>
<circle cx="129.6" cy="48.3" r=".49"/>
<circle cx="129.6" cy="22.9" r=".49"/>
<circle cx="129.6" cy="33" r=".49"/>
<circle cx="129.6" cy="28" r=".49"/>
<circle cx="129.6" cy="38.1" r=".49"/>
<circle cx="119.4" cy="162.6" r=".49"/>
<circle cx="119.4" cy="144.8" r=".49"/>
<circle cx="203.2" cy="149.9" r=".49"/>
<circle cx="203.2" cy="116.9" r=".49"/>
<circle cx="134.6" cy="119.4" r=".49"/>
<circle cx="58.4" cy="38.1" r=".49"/>
<circle cx="53.4" cy="63.5" r=".49"/>
<circle cx="55.9" cy="68.6" r=".49"/>
<circle cx="58.4" cy="71.1" r=".49"/>
<circle cx="61" cy="76.2" r=".49"/>
<circle cx="81.3" cy="38.1" r=".49"/>
<circle cx="78.8" cy="38.1" r=".49"/>
<circle cx="76.2" cy="38.1" r=".49"/>
<circle cx="76.2" cy="78.8" r=".49"/>
<circle cx="78.8" cy="83.8" r=".49"/>
<circle cx="81.3" cy="86.4" r=".49"/>
<circle cx="83.8" cy="91.5" r=".49"/>
<circle cx="175.3" cy="48.3" r=".49"/>
<circle cx="175.3" cy="22.9" r=".49"/>
<circle cx="175.3" cy="28" r=".49"/>
<circle cx="175.3" cy="33" r=".49"/>
<circle cx="175.3" cy="38.1" r=".49"/>
<circle cx="68.6" cy="160" r=".49"/>
<circle cx="68.6" cy="190.5" r=".49"/>
<circle cx="43.2" cy="190.5" r=".49"/>
<circle cx="43.2" cy="142.3" r=".49"/>
<circle cx="43.2" cy="172.7" r=".49"/>
<circle cx="43.2" cy="160" r=".49"/>
<circle cx="241.3" cy="129.6" r=".49"/>
<circle cx="94" cy="94" r=".49"/>
<circle cx="221" cy="48.3" r=".49"/>
<circle cx="221" cy="22.9" r=".49"/>
<circle cx="221" cy="28" r=".49"/>
<circle cx="221" cy="33" r=".49"/>
<circle cx="221" cy="38.1" r=".49"/>
<circle cx="43.2" cy="129.6" r=".49"/>
<circle cx="43.2" cy="111.8" r=".49"/>
<circle cx="119.4" cy="114.3" r=".49"/>
<circle cx="61" cy="38.1" r=".49"/>
<circle cx="83.8" cy="38.1" r=".49"/>
<circle cx="94" cy="38.1" r=".49"/>
</g>
<g font-size="5.1">
<text x="10.2" y="14.5">HDMI T/R</text>
<text x="40.7" y="14.5">1</text>
</g>
<text font-size="3.6" fill="#00f" x="10.2" y="99.5">HDMI接口为3.3V的TMDS电平标准</text>
<g font-size="2.3">
<text x="92.2" y="16.8">3V3</text>
<text x="93.5" y="23.7" transform="rotate(-90 93.5 23.7)">1</text>
<text x="136.7" y="22.4">1</text>
<text x="182.4" y="22.4">1</text>
<text x="228.1" y="22.4">1</text>
<text x="135.4" y="24.9">10</text>
<text x="136.7" y="27.4">2</text>
<text x="136.7" y="30">9</text>
<text x="181.2" y="24.9">10</text>
<text x="182.4" y="27.4">2</text>
<text x="182.4" y="30">9</text>
<text x="226.9" y="24.9">10</text>
<text x="228.1" y="27.4">2</text>
<text x="228.1" y="30">9</text>
<text x="136.7" y="32.5">4</text>
<text x="136.7" y="35.1">7</text>
<text x="182.4" y="32.5">4</text>
<text x="182.4" y="35.1">7</text>
<text x="228.1" y="32.5">4</text>
<text x="228.1" y="35.1">7</text>
<text x="52.8" y="41.4" transform="rotate(-90 52.8 41.4)">4</text>
<text x="55.4" y="41.4" transform="rotate(-90 55.4 41.4)">3</text>
<text x="57.9" y="41.4" transform="rotate(-90 57.9 41.4)">2</text>
<text x="60.5" y="41.4" transform="rotate(-90 60.5 41.4)">1</text>
<text x="75.7" y="41.4" transform="rotate(-90 75.7 41.4)">4</text>
<text x="78.2" y="41.4" transform="rotate(-90 78.2 41.4)">3</text>
<text x="80.8" y="41.4" transform="rotate(-90 80.8 41.4)">2</text>
<text x="83.3" y="41.4" transform="rotate(-90 83.3 41.4)">1</text>
<text x="93.5" y="36.1" transform="rotate(-90 93.5 36.1)">2</text>
<text x="136.7" y="37.6">5</text>
<text x="136.7" y="40.1">6</text>
<text x="182.4" y="37.6">5</text>
<text x="182.4" y="40.1">6</text>
<text x="228.1" y="37.6">5</text>
<text x="228.1" y="40.1">6</text>
<text x="136.7" y="45.2">3</text>
<text x="136.7" y="47.8">8</text>
<text x="182.4" y="45.2">3</text>
<text x="182.4" y="47.8">8</text>
<text x="228.1" y="45.2">3</text>
<text x="228.1" y="47.8">8</text>
<text x="43.2" y="50.4">rn8-0603</text>
<text x="52.8" y="53.9" transform="rotate(-90 52.8 53.9)">5</text>
<text x="55.4" y="53.9" transform="rotate(-90 55.4 53.9)">6</text>
<text x="57.9" y="53.9" transform="rotate(-90 57.9 53.9)">7</text>
<text x="60.5" y="53.9" transform="rotate(-90 60.5 53.9)">8</text>
<text x="66.1" y="50.4">rn8-0603</text>
<text x="75.7" y="53.9" transform="rotate(-90 75.7 53.9)">5</text>
<text x="78.2" y="53.9" transform="rotate(-90 78.2 53.9)">6</text>
<text x="80.8" y="53.9" transform="rotate(-90 80.8 53.9)">7</text>
<text x="83.3" y="53.9" transform="rotate(-90 83.3 53.9)">8</text>
<text x="96.6" y="50.4">R0603</text>
<text x="127" y="55.5">GND</text>
<text x="172.8" y="55.5">GND</text>
<text x="218.5" y="55.5">GND</text>
<text x="248.5" y="63">1</text>
<text x="248.5" y="65.5">2</text>
<text x="248.5" y="68.1">3</text>
<text x="248.5" y="70.6">4</text>
<text x="248.5" y="73.2">5</text>
<text x="248.5" y="75.7">6</text>
<text x="248.5" y="78.2">7</text>
<text x="248.5" y="80.8">8</text>
<text x="248.5" y="83.3">9</text>
<text x="247.2" y="85.9">10</text>
<text x="247.2" y="88.4">11</text>
<text x="247.2" y="90.9">12</text>
<text x="247.2" y="93.5">13</text>
<text x="247.2" y="96">14</text>
<text x="247.2" y="98.6">15</text>
<text x="247.2" y="101.1">16</text>
<text x="41.4" y="105.7">3V3</text>
<text x="247.2" y="103.6">17</text>
<text x="247.2" y="106.2">18</text>
<text x="140.5" y="110.8">5V</text>
<text x="247.2" y="108.7">19</text>
<text x="55.4" y="117.6" transform="rotate(-90 55.4 117.6)">1</text>
<text x="154.5" y="116.3">5</text>
<text x="154.5" y="118.9">4</text>
<text x="172" y="116.3">1</text>
<text x="238.8" y="119">GND</text>
<text x="35.6" y="124">R0603</text>
<text x="154.5" y="121.4">2</text>
<text x="172" y="121.4">3</text>
<text x="196.4" y="121">5V</text>
<text x="246.7" y="121.4">G1</text>
<text x="246.7" y="124">G2</text>
<text x="45.3" y="129">2</text>
<text x="65.3" y="129">3</text>
<text x="122" y="126.6">4.7K</text>
<text x="122" y="129.1">R0603</text>
<text x="139.8" y="131.7">GND</text>
<text x="193.1" y="126.6">4.7K</text>
<text x="193.1" y="129.1">R0603</text>
<text x="205.8" y="129.1">C0603</text>
<text x="246.7" y="126.5">G3</text>
<text x="246.7" y="129">G4</text>
<text x="41.4" y="136.2">3V3</text>
<text x="66.8" y="136.2">5V</text>
<text x="181.2" y="133.7">3V3</text>
<text x="200.7" y="136.7">GND</text>
<text x="116.9" y="139.3">GND</text>
<text x="154.5" y="139.2">1</text>
<text x="172" y="139.2">5</text>
<text x="55.4" y="148.1" transform="rotate(-90 55.4 148.1)">1</text>
<text x="154.5" y="144.3">2</text>
<text x="154.5" y="149.4">3</text>
<text x="172" y="149.4">4</text>
<text x="193.1" y="149.4">1K</text>
<text x="243.9" y="144.4">R0805</text>
<text x="35.6" y="154.5">R0603</text>
<text x="69.4" y="154.5">R0603</text>
<text x="193.1" y="152">R0603</text>
<text x="45.3" y="159.5">2</text>
<text x="65.3" y="159.5">3</text>
<text x="139.8" y="157.1">GND</text>
<text x="238.8" y="157.1">GND</text>
<text x="41.4" y="166.7">3V3</text>
<text x="66.8" y="166.7">5V</text>
<text x="137.2" y="162.1">1K</text>
<text x="137.2" y="164.7">R0603</text>
<text x="151.9" y="167.1">4</text>
<text x="151.9" y="164.6">5</text>
<text x="151.9" y="162.1">6</text>
<text x="172" y="162.1">1</text>
<text x="172" y="164.6">2</text>
<text x="172" y="167.1">3</text>
<text x="122" y="172.3">100K</text>
<text x="132.9" y="171.8">3V3</text>
<text x="216" y="172.3">100K</text>
<text x="55.4" y="178.6" transform="rotate(-90 55.4 178.6)">1</text>
<text x="122" y="174.8">R0603</text>
<text x="216" y="174.8">R0603</text>
<text x="243.6" y="178.9">东莞野火电子技术有限公司</text>
<text x="35.6" y="185">R0603</text>
<text x="69.4" y="185">R0603</text>
<text x="180.4" y="182.5">GND</text>
<text x="243.6" y="181.4">https://yehuosm.tmall.com</text>
<text x="45.3" y="190">2</text>
<text x="65.3" y="190">3</text>
<text x="116.9" y="187.5">GND</text>
<text x="210.9" y="187.5">GND</text>
<text x="226.9" y="187.3">Title</text>
<text x="243.6" y="189.1">野火_XC7A35T/100T/200T MINI_原理图</text>
<text x="226.4" y="194.6">Size</text>
<text x="228.4" y="197.4">A4</text>
<text x="234.2" y="194.6">Document Number</text>
<text x="249" y="198">HDMI Transmitter</text>
<text x="283" y="194.6">Rev</text>
<text x="283.5" y="198">V1.0</text>
<text x="226.1" y="202.3">Date:</text>
<text x="233.2" y="202.3">Wednesday, January 27, 2021</text>
<text x="266.8" y="202.3">Sheet</text>
<text x="274.4" y="202.3">5</text>
<text x="279.2" y="202.3">of</text>
<text x="283.8" y="202.3">9</text>
</g>
<g font-size="2.3" fill="#f00">
<text x="114.9" y="22.2">HDMI1_TX2_P</text>
<text x="160.6" y="22.2">HDMI1_TX0_P</text>
<text x="206.3" y="22.2">HDMI1_CEC_CON</text>
<text x="114.9" y="27.3">HDMI1_TX2_N</text>
<text x="160.6" y="27.3">HDMI1_TX0_N</text>
<text x="206.3" y="27.3">HDMI1_SCL_CON</text>
<text x="114.9" y="32.3">HDMI1_TX1_P</text>
<text x="160.6" y="32.3">HDMI1_TXC_P</text>
<text x="206.3" y="32.3">HDMI1_SDA_CON</text>
<text x="114.9" y="37.4">HDMI1_TX1_N</text>
<text x="160.6" y="37.4">HDMI1_TXC_N</text>
<text x="206.3" y="37.4">HDMI1_HPD_CON</text>
<text x="14.3" y="64.3">[4]</text>
<text x="18.8" y="64.3">HDMI1_TX2_P</text>
<text x="219" y="62.8">HDMI1_TX2_P</text>
<text x="14.3" y="69.4">[4]</text>
<text x="14.3" y="72">[4]</text>
<text x="18.8" y="69.4">HDMI1_TX2_N</text>
<text x="18.8" y="72">HDMI1_TX1_P</text>
<text x="219" y="67.9">HDMI1_TX2_N</text>
<text x="219" y="70.4">HDMI1_TX1_P</text>
<text x="14.3" y="77">[4]</text>
<text x="18.8" y="77">HDMI1_TX1_N</text>
<text x="219" y="75.5">HDMI1_TX1_N</text>
<text x="14.3" y="79.6">[4]</text>
<text x="18.8" y="79.6">HDMI1_TX0_P</text>
<text x="219" y="78.1">HDMI1_TX0_P</text>
<text x="219" y="83.1">HDMI1_TX0_N</text>
<text x="14.3" y="84.7">[4]</text>
<text x="14.3" y="87.2">[4]</text>
<text x="18.8" y="84.7">HDMI1_TX0_N</text>
<text x="18.8" y="87.2">HDMI1_TXC_P</text>
<text x="219" y="85.7">HDMI1_TXC_P</text>
<text x="14.3" y="92.3">[4]</text>
<text x="18.8" y="92.3">HDMI1_TXC_N</text>
<text x="219" y="90.8">HDMI1_TXC_N</text>
<text x="219" y="93.3">HDMI1_CEC_CON</text>
<text x="219" y="100.9">HDMI1_SDA_CON</text>
<text x="219" y="98.4">HDMI1_SCL_CON</text>
<text x="219" y="108.5">HDMI1_HPD_CON</text>
<text x="90.5" y="115.1">[4]</text>
<text x="95" y="115.1">HDMI1_OUT_EN</text>
<text x="14.3" y="130.4">[4]</text>
<text x="18.8" y="130.4">HDMI1_CEC</text>
<text x="93" y="145.6">[4]</text>
<text x="97.6" y="145.6">HDMI1_HPD</text>
<text x="14.3" y="160.9">[4]</text>
<text x="18.8" y="160.9">HDMI1_SCL</text>
<text x="14.3" y="191.3">[4]</text>
<text x="18.8" y="191.3">HDMI1_SDA</text>
</g>
<g font-size="2.3" fill="#004080">
<text x="141" y="24">D1+</text>
<text x="186.7" y="24">D1+</text>
<text x="232.5" y="24">D1+</text>
<text x="141" y="29">D1-</text>
<text x="141" y="26.5">NC1</text>
<text x="186.7" y="29">D1-</text>
<text x="186.7" y="26.5">NC1</text>
<text x="232.5" y="29">D1-</text>
<text x="232.5" y="26.5">NC1</text>
<text x="141" y="34.1">D2+</text>
<text x="141" y="31.6">NC2</text>
<text x="186.7" y="34.1">D2+</text>
<text x="186.7" y="31.6">NC2</text>
<text x="232.5" y="34.1">D2+</text>
<text x="232.5" y="31.6">NC2</text>
<text x="141" y="39.2">D2-</text>
<text x="141" y="41.7">NC4</text>
<text x="141" y="36.7">NC3</text>
<text x="186.7" y="39.2">D2-</text>
<text x="186.7" y="41.7">NC4</text>
<text x="186.7" y="36.7">NC3</text>
<text x="232.5" y="39.2">D2-</text>
<text x="232.5" y="41.7">NC4</text>
<text x="232.5" y="36.7">NC3</text>
<text x="141" y="46.8">GND1</text>
<text x="186.7" y="46.8">GND1</text>
<text x="232.5" y="46.8">GND1</text>
<text x="141" y="49.4">GND2</text>
<text x="186.7" y="49.4">GND2</text>
<text x="232.5" y="49.4">GND2</text>
<text x="158.8" y="117.9">IN</text>
<text x="164.1" y="117.9">OUT</text>
<text x="158.8" y="123">GND</text>
<text x="158.8" y="120.5">EN</text>
<text x="165.5" y="123">OC</text>
<text x="158.8" y="140.8">OE</text>
<text x="164.1" y="140.8">VCC</text>
<text x="158.8" y="145.9">A</text>
<text x="158.8" y="151">GND</text>
<text x="167.5" y="151">Y</text>
<text x="156.3" y="166.2">VCC</text>
<text x="156.3" y="163.7">Y1</text>
<text x="163.9" y="166.2">GND</text>
<text x="166.2" y="163.7">A1</text>
<text x="156.3" y="168.7">Y2</text>
<text x="166.2" y="168.7">A2</text>
</g>
<g font-size="2.3" fill="#000080">
<text x="141.5" y="18.9">U3</text>
<text x="187.3" y="18.9">U4</text>
<text x="233" y="18.9">U5</text>
<text x="96.6" y="30.1">D3</text>
<text x="96.6" y="32.6">RB521S30</text>
<text x="43.2" y="45.3">R10</text>
<text x="43.2" y="47.8">49.9R</text>
<text x="66.1" y="45.3">R11</text>
<text x="66.1" y="47.8">49.9R</text>
<text x="96.6" y="45.3">R12</text>
<text x="96.6" y="47.8">4.7K</text>
<text x="137.2" y="52.9">RCLAMP0524P</text>
<text x="182.9" y="52.9">RCLAMP0524P</text>
<text x="228.7" y="52.9">RCLAMP0524P</text>
<text x="254.1" y="52.9">J2</text>
<text x="159.3" y="112.9">U6</text>
<text x="38.1" y="119">R13</text>
<text x="38.1" y="121.5">4.7K</text>
<text x="58.5" y="124">Q3</text>
<text x="122" y="124">R14</text>
<text x="205.8" y="124">C17</text>
<text x="157.5" y="126.6">TPS2051BDBVT</text>
<text x="182.9" y="126.6">R15</text>
<text x="205.8" y="126.6">100nF</text>
<text x="251.5" y="131.7">CON HDMI 1X19</text>
<text x="53.4" y="136.7">2SK3018</text>
<text x="157.5" y="136.7">U7</text>
<text x="243.9" y="139.3">R16</text>
<text x="243.9" y="141.8">0R</text>
<text x="38.1" y="149.4">R17</text>
<text x="71.2" y="149.4">R18</text>
<text x="180.4" y="149.4">R19</text>
<text x="38.1" y="152">4.7K</text>
<text x="58.5" y="154.5">Q4</text>
<text x="71.4" y="152">4.7K</text>
<text x="157.5" y="154.5">74LVC1G125</text>
<text x="155" y="159.6">U8</text>
<text x="53.4" y="167.2">2SK3018</text>
<text x="124.5" y="162.1">R20</text>
<text x="122" y="169.8">R21</text>
<text x="155" y="172.3">SN74LVC2G07DBVR</text>
<text x="216" y="169.8">R22</text>
<text x="35.1" y="179.9">R23</text>
<text x="71.2" y="179.9">R24</text>
<text x="35.6" y="182.5">4.7K</text>
<text x="58.5" y="185">Q5</text>
<text x="71.4" y="182.5">4.7K</text>
<text x="53.4" y="197.7">2SK3018</text>
</g>
<g font-size="2" fill="#00f">
<text x="253.8" y="59.9">TYPE A</text>
<text x="256.1" y="117.3">GND</text>
</g>
<g font-size="1.8">
<text x="31.8" y="1.9">5</text>
<text x="90.1" y="1.9">4</text>
<text x="148.5" y="1.9">3</text>
<text x="206.8" y="1.9">2</text>
<text x="265.2" y="1.9">1</text>
<text x=".7" y="29.8">D</text>
<text x="295.1" y="29.8">D</text>
<text x=".7" y="80.9">C</text>
<text x="295.1" y="80.9">C</text>
<text x=".7" y="132.1">B</text>
<text x="295.1" y="132.1">B</text>
<text x=".7" y="183.3">A</text>
<text x="295.1" y="183.3">A</text>
<text x="31.8" y="209.2">5</text>
<text x="90.1" y="209.2">4</text>
<text x="148.5" y="209.2">3</text>
<text x="206.8" y="209.2">2</text>
<text x="265.2" y="209.2">1</text>
</g>
<g font-size="1.3" fill="#00f">
<text x="256.6" y="64">D2P</text>
<text x="256.6" y="69">D2N</text>
<text x="264.4" y="66.5">G_D2</text>
<text x="264.4" y="71.6">D1P</text>
<text x="256.6" y="74.1">G_D1</text>
<text x="264.4" y="76.7">D1N</text>
<text x="256.6" y="79.2">D0P</text>
<text x="264.4" y="81.7">G_D0</text>
<text x="256.6" y="89.4">G_CLK</text>
<text x="256.6" y="84.3">D0N</text>
<text x="264.4" y="86.8">CLKP</text>
<text x="256.6" y="94.4">CEC</text>
<text x="264.4" y="91.9">CLKN</text>
<text x="256.6" y="99.5">SCL</text>
<text x="264.4" y="97">Utility</text>
<text x="256.6" y="104.6">G_DDC</text>
<text x="264.5" y="102.1">SDA</text>
<text x="264.5" y="107.1">+5V</text>
<text x="256.6" y="109.7">HPD</text>
</g>
</svg>
